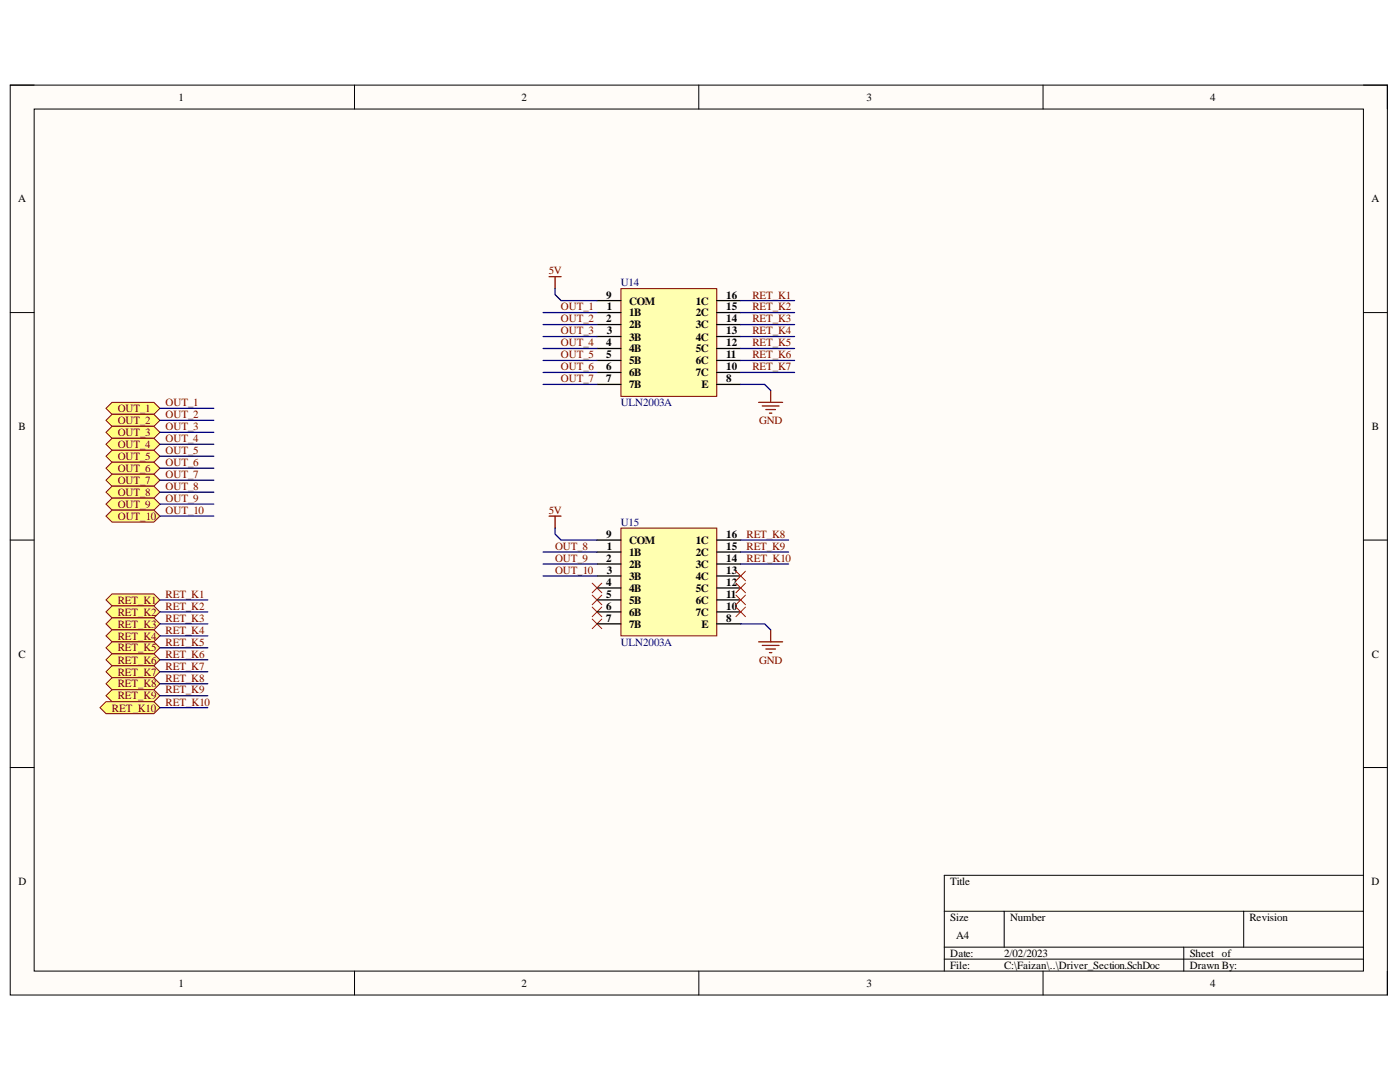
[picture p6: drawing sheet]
<svg xmlns="http://www.w3.org/2000/svg" width="279mm" height="216mm" viewBox="0 0 279 216" stroke-linecap="round" stroke-linejoin="round" font-family="sans-serif">
<path d="M2 17h274.9v181.5h-274.9z" fill-rule="evenodd" fill="#fffcf8"/>
<path d="M2 17h274.9v181.5h-274.9z" fill="none" stroke="#000" stroke-width=".2"/>
<path d="M6.8 21.8h265.3v172h-265.3z" fill-rule="evenodd" fill="#fffcf8"/>
<g fill="none" stroke="#000" stroke-width=".2">
<path d="M2 17h4.8M70.7 17v4.8M139.5 17v4.8M208.2 17v4.8M272.1 17h4.8v4.8M6.8 21.8h265.3v172h-265.3zM2 62.4h4.8M272.1 62.4h4.8M2 107.8h4.8M272.1 107.8h4.8M2 153.2h4.8M272.1 153.2h4.8"/>
<path d="M272.1 174.7h-83.6v19.1M70.8 193.8v4.7M139.5 193.8v4.7M188.5 181.8h83.6M188.5 189h83.6M188.5 191.4h83.6M200.4 181.8v7.2M208.2 193.8v4.7M236.2 189v4.8M248.2 181.8v7.2M276.9 193.8v4.7"/>
</g>
<path d="M21.2 81.5l1.2-1.2h8.3l1.2 1.2-1.2 1.2h-8.3z" fill-rule="evenodd" fill="#ffff80"/>
<path d="M21.2 81.5l1.2-1.2h8.3l1.2 1.2-1.2 1.2h-8.3z" fill="none" stroke="#800000" stroke-width=".2"/>
<path d="M21.2 83.9l1.2-1.2h8.3l1.2 1.2-1.2 1.2h-8.3z" fill-rule="evenodd" fill="#ffff80"/>
<path d="M21.2 83.9l1.2-1.2h8.3l1.2 1.2-1.2 1.2h-8.3z" fill="none" stroke="#800000" stroke-width=".2"/>
<path d="M21.2 86.3l1.2-1.2h8.3l1.2 1.2-1.2 1.2h-8.3z" fill-rule="evenodd" fill="#ffff80"/>
<path d="M21.2 86.3l1.2-1.2h8.3l1.2 1.2-1.2 1.2h-8.3z" fill="none" stroke="#800000" stroke-width=".2"/>
<path d="M21.2 88.7l1.2-1.2h8.3l1.2 1.2-1.2 1.1h-8.3z" fill-rule="evenodd" fill="#ffff80"/>
<path d="M21.2 88.7l1.2-1.2h8.3l1.2 1.2-1.2 1.1h-8.3z" fill="none" stroke="#800000" stroke-width=".2"/>
<path d="M21.2 91l1.2-1.2h8.3l1.2 1.2-1.2 1.2h-8.3z" fill-rule="evenodd" fill="#ffff80"/>
<path d="M21.2 91l1.2-1.2h8.3l1.2 1.2-1.2 1.2h-8.3z" fill="none" stroke="#800000" stroke-width=".2"/>
<path d="M21.2 93.4l1.2-1.2h8.3l1.2 1.2-1.2 1.2h-8.3z" fill-rule="evenodd" fill="#ffff80"/>
<path d="M21.2 93.4l1.2-1.2h8.3l1.2 1.2-1.2 1.2h-8.3z" fill="none" stroke="#800000" stroke-width=".2"/>
<path d="M21.2 95.8l1.2-1.2h8.3l1.2 1.2-1.2 1.2h-8.3z" fill-rule="evenodd" fill="#ffff80"/>
<path d="M21.2 95.8l1.2-1.2h8.3l1.2 1.2-1.2 1.2h-8.3z" fill="none" stroke="#800000" stroke-width=".2"/>
<path d="M21.2 98.2l1.2-1.2h8.3l1.2 1.2-1.2 1.2h-8.3z" fill-rule="evenodd" fill="#ffff80"/>
<path d="M21.2 98.2l1.2-1.2h8.3l1.2 1.2-1.2 1.2h-8.3z" fill="none" stroke="#800000" stroke-width=".2"/>
<path d="M21.2 100.6l1.2-1.2h8.3l1.2 1.2-1.2 1.2h-8.3z" fill-rule="evenodd" fill="#ffff80"/>
<path d="M21.2 100.6l1.2-1.2h8.3l1.2 1.2-1.2 1.2h-8.3z" fill="none" stroke="#800000" stroke-width=".2"/>
<path d="M21.2 103l1.2-1.2h8.3l1.2 1.2-1.2 1.2h-8.3z" fill-rule="evenodd" fill="#ffff80"/>
<path d="M21.2 103l1.2-1.2h8.3l1.2 1.2-1.2 1.2h-8.3z" fill="none" stroke="#800000" stroke-width=".2"/>
<path d="M21.2 119.7l1.2-1.2h8.3l1.2 1.2-1.2 1.2h-8.3z" fill-rule="evenodd" fill="#ffff80"/>
<path d="M21.2 119.7l1.2-1.2h8.3l1.2 1.2-1.2 1.2h-8.3z" fill="none" stroke="#800000" stroke-width=".2"/>
<path d="M21.2 122.1l1.2-1.2h8.3l1.2 1.2-1.2 1.2h-8.3z" fill-rule="evenodd" fill="#ffff80"/>
<path d="M21.2 122.1l1.2-1.2h8.3l1.2 1.2-1.2 1.2h-8.3z" fill="none" stroke="#800000" stroke-width=".2"/>
<path d="M21.2 124.5l1.2-1.2h8.3l1.2 1.2-1.2 1.2h-8.3z" fill-rule="evenodd" fill="#ffff80"/>
<path d="M21.2 124.5l1.2-1.2h8.3l1.2 1.2-1.2 1.2h-8.3z" fill="none" stroke="#800000" stroke-width=".2"/>
<path d="M21.2 126.9l1.2-1.2h8.3l1.2 1.2-1.2 1.2h-8.3z" fill-rule="evenodd" fill="#ffff80"/>
<path d="M21.2 126.9l1.2-1.2h8.3l1.2 1.2-1.2 1.2h-8.3z" fill="none" stroke="#800000" stroke-width=".2"/>
<path d="M21.2 129.3l1.2-1.2h8.3l1.2 1.2-1.2 1.2h-8.3z" fill-rule="evenodd" fill="#ffff80"/>
<path d="M21.2 129.3l1.2-1.2h8.3l1.2 1.2-1.2 1.2h-8.3z" fill="none" stroke="#800000" stroke-width=".2"/>
<path d="M21.2 131.7l1.2-1.2h8.3l1.2 1.2-1.2 1.1h-8.3z" fill-rule="evenodd" fill="#ffff80"/>
<path d="M21.2 131.7l1.2-1.2h8.3l1.2 1.2-1.2 1.1h-8.3z" fill="none" stroke="#800000" stroke-width=".2"/>
<path d="M21.2 134l1.2-1.2h8.3l1.2 1.2-1.2 1.2h-8.3z" fill-rule="evenodd" fill="#ffff80"/>
<path d="M21.2 134l1.2-1.2h8.3l1.2 1.2-1.2 1.2h-8.3z" fill="none" stroke="#800000" stroke-width=".2"/>
<path d="M21.2 136.4l1.2-1.2h8.3l1.2 1.2-1.2 1.2h-8.3z" fill-rule="evenodd" fill="#ffff80"/>
<path d="M21.2 136.4l1.2-1.2h8.3l1.2 1.2-1.2 1.2h-8.3z" fill="none" stroke="#800000" stroke-width=".2"/>
<path d="M21.2 138.8l1.2-1.2h8.3l1.2 1.2-1.2 1.2h-8.3z" fill-rule="evenodd" fill="#ffff80"/>
<path d="M21.2 138.8l1.2-1.2h8.3l1.2 1.2-1.2 1.2h-8.3z" fill="none" stroke="#800000" stroke-width=".2"/>
<path d="M20 141.2l1.2-1.2h9.5l1.2 1.2-1.2 1.2h-9.5z" fill-rule="evenodd" fill="#ffff80"/>
<path d="M20 141.2l1.2-1.2h9.5l1.2 1.2-1.2 1.2h-9.5z" fill="none" stroke="#800000" stroke-width=".2"/>
<path d="M118.2 116.4l1.9 1.9M118.2 118.8l1.9 1.9M120.1 116.4l-1.9 1.9M120.1 118.8l-1.9 1.9M118.2 121.1l1.9 2M118.2 123.5l1.9 1.9M120.1 121.1l-1.9 2M120.1 123.5l-1.9 1.9" fill="none" stroke="#f00" stroke-width=".2"/>
<g fill="none" stroke="#800000" stroke-width=".25">
<path d="M109.6 55.2h2.4M110.8 55.2v2.4M153.8 77.9v2.4M151.4 80.3h4.8M152.1 81h3.4M152.8 81.7h2M153.6 82.4h.4M109.6 103h2.4M110.8 103v2.4M151.4 128.1h4.8M152.1 128.8h3.4M152.8 129.5h2"/>
<path d="M153.6 130.2h.4M153.8 125.7v2.4"/>
</g>
<path d="M123.9 57.6h19.1v21.5h-19.1z" fill-rule="evenodd" fill="#ffffb0"/>
<path d="M123.9 57.6h19.1v21.5h-19.1z" fill="none" stroke="#800000" stroke-width=".2"/>
<g fill="none" stroke="#000" stroke-width=".25">
<path d="M119.1 60h4.8M143 60h4.8M119.1 62.4h4.8M119.1 64.8h4.8M119.1 67.1h4.8M119.1 69.5h4.8M119.1 71.9h4.8M119.1 74.3h4.8M119.1 76.7h4.8M143 62.4h4.8M143 64.8h4.8M143 67.1h4.8"/>
<path d="M143 69.5h4.8M143 71.9h4.8M143 74.3h4.8M143 76.7h4.8"/>
</g>
<path d="M123.9 105.4h19.1v21.5h-19.1z" fill-rule="evenodd" fill="#ffffb0"/>
<path d="M123.9 105.4h19.1v21.5h-19.1z" fill="none" stroke="#800000" stroke-width=".2"/>
<g fill="none" stroke="#000" stroke-width=".25">
<path d="M119.1 110.2h4.8M119.1 112.5h4.8M119.1 114.9h4.8M119.1 117.3h4.8M119.1 119.7h4.8M119.1 107.8h4.8M143 110.2h4.8M143 112.5h4.8M143 114.9h4.8M143 117.3h4.8M143 119.7h4.8M143 107.8h4.8"/>
<path d="M119.1 122.1h4.8M119.1 124.5h4.8M143 122.1h4.8M143 124.5h4.8"/>
</g>
<g fill="none" stroke="#000080" stroke-width=".25">
<path d="M110.8 57.6v1.2l1.2 1.2h7.1M147.8 60h10.8M108.4 62.4h10.7M108.4 64.8h10.7M108.4 67.1h10.7M108.4 69.5h10.7M108.4 71.9h10.7M108.4 74.3h10.7M108.4 76.7h10.7M147.8 76.7h4.8l1.2 1.2M147.8 62.4h10.8M147.8 64.8h10.8"/>
<path d="M147.8 67.1h10.8M147.8 69.5h10.8M147.8 71.9h10.8M147.8 74.3h10.8M31.9 81.5h10.8M31.9 83.9h10.8M31.9 86.3h10.8M31.9 88.7h10.8M31.9 91h10.8M31.9 93.4h10.8M31.9 95.8h10.8M31.9 98.2h10.8"/>
<path d="M31.9 100.6h10.8M31.9 103h10.8M31.9 119.7h9.6M108.4 110.2h10.7M108.4 112.5h10.7M108.4 114.9h10.7M110.8 105.4v1.2l1.2 1.2h7.1M147.8 110.2h9.6M147.8 112.5h9.6M147.8 107.8h9.6M31.9 122.1h9.6M31.9 124.5h9.6"/>
<path d="M31.9 126.9h9.6M31.9 129.3h9.6M31.9 131.7h9.6M31.9 134h9.6M31.9 136.4h9.6M31.9 138.8h9.6M147.8 124.5h4.8l1.2 1.2M31.9 141.2h9.6"/>
</g>
<path d="M146.9 114l1.9 1.9M146.9 116.4l1.9 1.9M146.9 118.8l1.9 1.9M148.8 114l-1.9 1.9M148.8 116.4l-1.9 1.9M148.8 118.8l-1.9 1.9M146.9 121.1l1.9 2M148.8 121.1l-1.9 2" fill="none" stroke="#f00" stroke-width=".2"/>
<g font-size="2.2">
<text x="35.6" y="20.1">1</text>
<text x="104.1" y="20.1">2</text>
<text x="172.9" y="20.1">3</text>
<text x="241.5" y="20.1">4</text>
<text x="3.6" y="40.4">A</text>
<text x="273.7" y="40.4">A</text>
<text x="121" y="59.6">9</text>
<text x="144.9" y="59.6">16</text>
<text x="121" y="64.3">2</text>
<text x="121.1" y="62">1</text>
<text x="125.6" y="63.1">1B</text>
<text x="125.6" y="65.5">2B</text>
<text x="125.6" y="60.8">COM</text>
<text x="138.8" y="60.8">1C</text>
<text x="138.8" y="63.1">2C</text>
<text x="138.8" y="65.5">3C</text>
<text x="144.9" y="62">15</text>
<text x="144.9" y="64.3">14</text>
<text x="121" y="69.1">4</text>
<text x="121" y="71.5">5</text>
<text x="121.1" y="66.7">3</text>
<text x="125.6" y="68">3B</text>
<text x="125.6" y="70.3">4B</text>
<text x="138.8" y="68">4C</text>
<text x="138.8" y="70.3">5C</text>
<text x="144.9" y="66.7">13</text>
<text x="144.9" y="69.1">12</text>
<text x="144.9" y="71.5">11</text>
<text x="121" y="73.9">6</text>
<text x="121" y="76.2">7</text>
<text x="125.6" y="72.7">5B</text>
<text x="125.6" y="75.1">6B</text>
<text x="125.6" y="77.5">7B</text>
<text x="138.8" y="72.7">6C</text>
<text x="138.8" y="75.1">7C</text>
<text x="140" y="77.5">E</text>
<text x="144.9" y="76.2">8</text>
<text x="144.9" y="73.9">10</text>
<text x="3.7" y="85.8">B</text>
<text x="273.8" y="85.8">B</text>
<text x="121" y="107.3">9</text>
<text x="144.9" y="107.3">16</text>
<text x="121" y="112.1">2</text>
<text x="121.1" y="109.7">1</text>
<text x="125.6" y="110.9">1B</text>
<text x="125.6" y="113.3">2B</text>
<text x="125.6" y="108.5">COM</text>
<text x="138.8" y="108.5">1C</text>
<text x="138.8" y="110.9">2C</text>
<text x="138.8" y="113.3">3C</text>
<text x="144.9" y="109.7">15</text>
<text x="144.9" y="112.1">14</text>
<text x="121" y="116.9">4</text>
<text x="121" y="119.3">5</text>
<text x="121.1" y="114.5">3</text>
<text x="125.6" y="115.7">3B</text>
<text x="125.6" y="118.1">4B</text>
<text x="138.8" y="115.7">4C</text>
<text x="138.8" y="118.1">5C</text>
<text x="144.9" y="114.5">13</text>
<text x="144.9" y="116.9">12</text>
<text x="144.9" y="119.3">11</text>
<text x="121" y="121.6">6</text>
<text x="121" y="124.1">7</text>
<text x="125.6" y="120.4">5B</text>
<text x="125.6" y="122.9">6B</text>
<text x="125.6" y="125.3">7B</text>
<text x="138.8" y="120.4">6C</text>
<text x="138.8" y="122.9">7C</text>
<text x="140" y="125.3">E</text>
<text x="144.9" y="124.1">8</text>
<text x="144.9" y="121.6">10</text>
<text x="3.7" y="131.3">C</text>
<text x="273.8" y="131.3">C</text>
<text x="3.7" y="176.7">D</text>
<text x="189.7" y="176.7">Title</text>
<text x="273.7" y="176.7">D</text>
<text x="189.7" y="183.8">Size</text>
<text x="201.6" y="183.8">Number</text>
<text x="249.4" y="183.8">Revision</text>
<text x="189.7" y="190.9">Date:</text>
<text x="190.8" y="187.4">A4</text>
<text x="200.4" y="190.9">2/02/2023</text>
<text x="237.4" y="190.9">Sheet of</text>
<text x="35.6" y="196.9">1</text>
<text x="104.1" y="196.9">2</text>
<text x="172.9" y="196.9">3</text>
<text x="189.7" y="193.3">File:</text>
<text x="200.4" y="193.3">C:\Faizan\..\Driver_Section.SchDoc</text>
<text x="237.4" y="193.3">Drawn By:</text>
<text x="241.5" y="196.9">4</text>
</g>
<g font-size="2.2" fill="#800000">
<text x="109.5" y="54.8">5V</text>
<text x="150.2" y="59.6">RET_K1</text>
<text x="112" y="62">OUT_1</text>
<text x="112" y="64.3">OUT_2</text>
<text x="150.2" y="62">RET_K2</text>
<text x="150.2" y="64.3">RET_K3</text>
<text x="112" y="66.7">OUT_3</text>
<text x="112" y="69.1">OUT_4</text>
<text x="112" y="71.5">OUT_5</text>
<text x="150.2" y="66.7">RET_K4</text>
<text x="150.2" y="69.1">RET_K5</text>
<text x="150.2" y="71.5">RET_K6</text>
<text x="112" y="73.9">OUT_6</text>
<text x="112" y="76.2">OUT_7</text>
<text x="150.2" y="73.9">RET_K7</text>
<text x="23.5" y="82.2">OUT_1</text>
<text x="33.1" y="81.1">OUT_1</text>
<text x="33.1" y="83.4">OUT_2</text>
<text x="23.5" y="84.6">OUT_2</text>
<text x="23.5" y="87.1">OUT_3</text>
<text x="23.5" y="89.4">OUT_4</text>
<text x="33.1" y="85.8">OUT_3</text>
<text x="33.1" y="88.2">OUT_4</text>
<text x="151.5" y="84.6">GND</text>
<text x="23.5" y="91.8">OUT_5</text>
<text x="23.5" y="94.2">OUT_6</text>
<text x="33.1" y="90.6">OUT_5</text>
<text x="33.1" y="93">OUT_6</text>
<text x="33.1" y="95.4">OUT_7</text>
<text x="23.5" y="96.6">OUT_7</text>
<text x="23.5" y="99">OUT_8</text>
<text x="23.5" y="101.3">OUT_9</text>
<text x="33.1" y="97.8">OUT_8</text>
<text x="33.1" y="100.2">OUT_9</text>
<text x="23.5" y="103.7">OUT_10</text>
<text x="33.1" y="102.5">OUT_10</text>
<text x="109.5" y="102.5">5V</text>
<text x="149" y="107.3">RET_K8</text>
<text x="110.8" y="109.7">OUT_8</text>
<text x="110.8" y="112.1">OUT_9</text>
<text x="149" y="109.7">RET_K9</text>
<text x="149" y="112.1">RET_K10</text>
<text x="33.1" y="119.3">RET_K1</text>
<text x="110.8" y="114.5">OUT_10</text>
<text x="23.5" y="120.4">RET_K1</text>
<text x="23.5" y="122.9">RET_K2</text>
<text x="23.5" y="125.3">RET_K3</text>
<text x="33.1" y="121.6">RET_K2</text>
<text x="33.1" y="124.1">RET_K3</text>
<text x="23.5" y="127.6">RET_K4</text>
<text x="23.5" y="130">RET_K5</text>
<text x="33.1" y="126.4">RET_K4</text>
<text x="33.1" y="128.8">RET_K5</text>
<text x="33.1" y="131.3">RET_K6</text>
<text x="23.5" y="132.4">RET_K6</text>
<text x="23.5" y="134.8">RET_K7</text>
<text x="23.5" y="137.2">RET_K8</text>
<text x="33.1" y="133.6">RET_K7</text>
<text x="33.1" y="136">RET_K8</text>
<text x="151.5" y="132.4">GND</text>
<text x="22.3" y="142">RET_K10</text>
<text x="23.5" y="139.5">RET_K9</text>
<text x="33.1" y="138.4">RET_K9</text>
<text x="33.1" y="140.8">RET_K10</text>
</g>
<g font-size="2.2" fill="#000080">
<text x="123.9" y="57.1">U14</text>
<text x="123.9" y="81.1">ULN2003A</text>
<text x="123.9" y="105">U15</text>
<text x="123.9" y="128.8">ULN2003A</text>
</g>
</svg>
